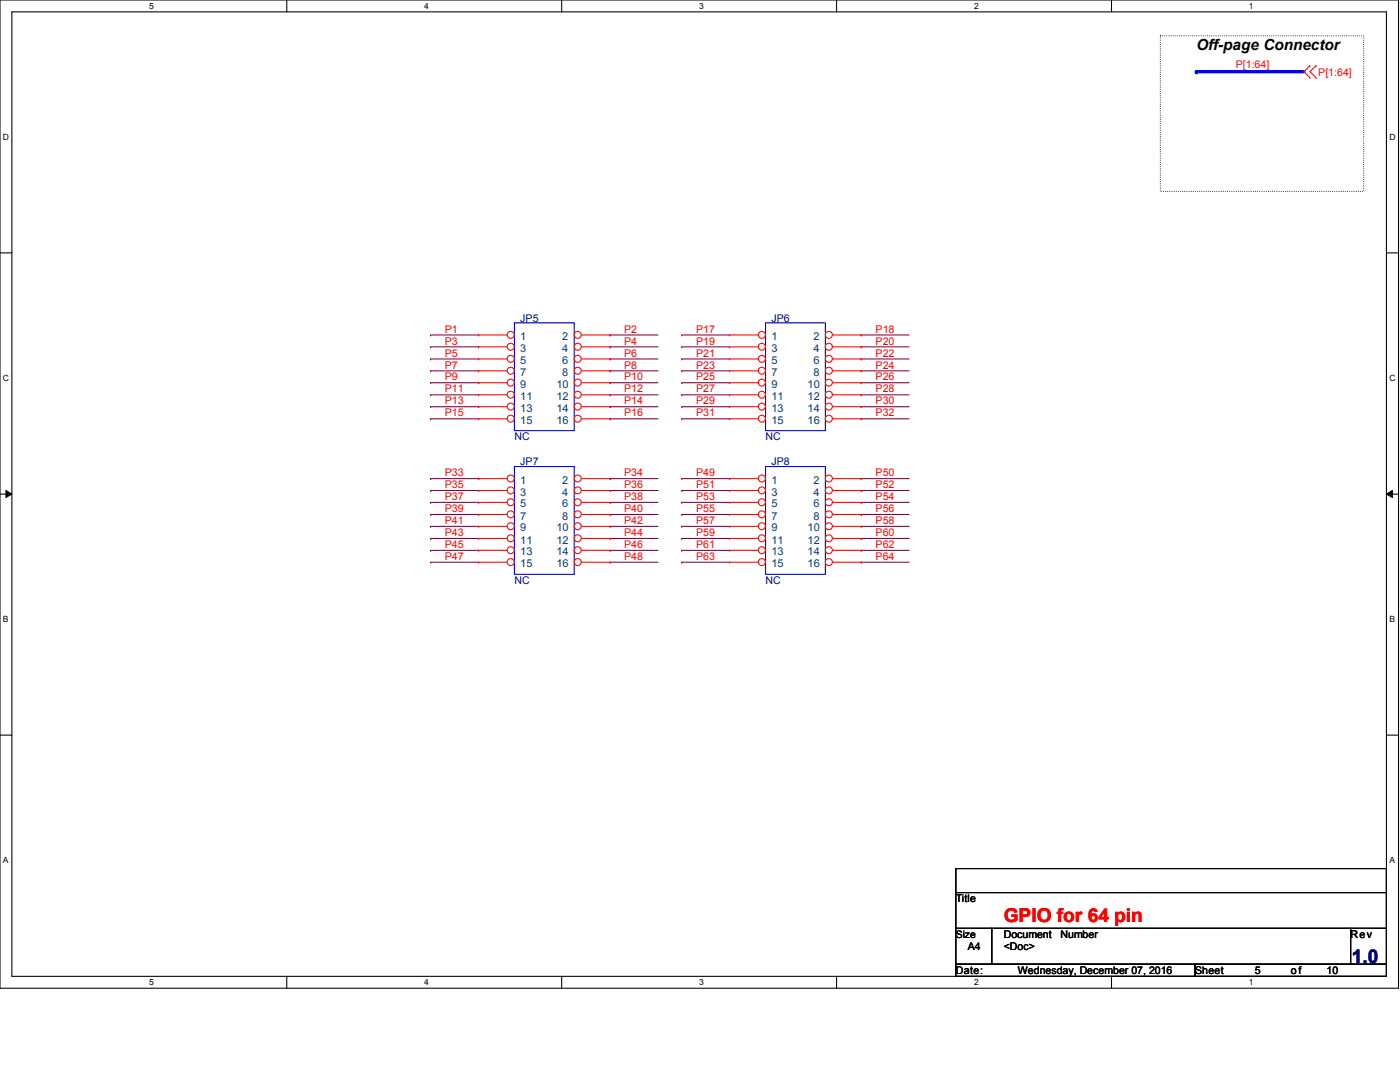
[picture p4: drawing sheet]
<svg xmlns="http://www.w3.org/2000/svg" width="279mm" height="216mm" viewBox="0 0 279 216" stroke-linecap="round" stroke-linejoin="round" font-family="sans-serif">
<path d="M0 0h279.1v197.2h-279.1zM2.4 2.4h274.3v192.4h-274.3z" fill="none" stroke="#000" stroke-width=".21"/>
<g fill="#fff">
<path d="M29.8 .3h.9v1.9h-.9z"/>
<path d="M29.8 195.1h.9v1.9h-.9z"/>
</g>
<path d="M57.2 0v2.4M57.2 194.8v2.4" fill="none" stroke="#000" stroke-width=".21"/>
<g fill="#fff">
<path d="M84.7 .3h.9v1.9h-.9z"/>
<path d="M84.7 195.1h.9v1.9h-.9z"/>
</g>
<path d="M112.1 0v2.4M112.1 194.8v2.4" fill="none" stroke="#000" stroke-width=".21"/>
<g fill="#fff">
<path d="M139.5 .3h1v1.9h-1z"/>
<path d="M139.5 195.1h1v1.9h-1z"/>
</g>
<path d="M167 0v2.4M167 194.8v2.4" fill="none" stroke="#000" stroke-width=".21"/>
<g fill="#fff">
<path d="M194.4 .3h.9v1.9h-.9z"/>
<path d="M194.4 195.1h.9v1.9h-.9z"/>
</g>
<path d="M221.8 0v2.4M221.8 194.8v2.4" fill="none" stroke="#000" stroke-width=".21"/>
<g fill="#fff">
<path d="M249.3 .3h.9v1.9h-.9z"/>
<path d="M249.3 195.1h.9v1.9h-.9z"/>
<path d="M.6 26.4h1.2v1.9h-1.2z"/>
<path d="M277.3 26.4h1.2v1.9h-1.2z"/>
<path d="M.6 74.5h1.2v1.9h-1.2z"/>
<path d="M277.3 74.5h1.2v1.9h-1.2z"/>
</g>
<path d="M0 50.5h2.4M276.7 50.5h2.4" fill="none" stroke="#000" stroke-width=".21"/>
<g fill="#fff">
<path d="M.6 122.6h1.1v1.9h-1.1z"/>
<path d="M277.3 122.6h1.1v1.9h-1.1z"/>
</g>
<path d="M0 98.6h2.4M276.7 98.6h2.4" fill="none" stroke="#000" stroke-width=".21"/>
<path d="M1.2 97.9l1.2 .7-1.2 .7zM276.7 98.6l1.2-.7v1.4z" fill="#000"/>
<path d="M1.2 97.9l1.2 .7-1.2 .7zM276.7 98.6l1.2-.7v1.4z" fill="none" stroke="#000" stroke-width=".2"/>
<g fill="#fff">
<path d="M.6 170.7h1.1v1.9h-1.1z"/>
<path d="M277.3 170.7h1.1v1.9h-1.1z"/>
</g>
<path d="M0 146.7h2.4M276.7 146.7h2.4" fill="none" stroke="#000" stroke-width=".21"/>
<path d="M231.6 7.2h40.6v31h-40.6z" fill="none" stroke="#000" stroke-width=".21" stroke-dasharray="0 .4"/>
<g fill="none" stroke="#800040" stroke-width=".21">
<path d="M85.9 69.2h.1M85.9 71.6h.1M85.9 66.8h.1M85.9 76.4h.1M85.9 74h.1M85.9 78.8h.1M85.9 69.2h9.6M85.9 71.6h9.6M85.9 66.8h9.6M85.9 76.4h9.6M85.9 74h9.6M85.9 78.8h9.6"/>
<path d="M121.8 71.6h.1M121.8 78.8h.1M121.8 74h.1M121.8 69.2h.1M121.8 66.8h.1M121.8 76.4h.1M121.8 69.2h9.5M121.8 71.6h9.5M121.8 66.8h9.5M121.8 76.4h9.5M121.8 74h9.5M121.8 78.8h9.5"/>
<path d="M136.1 74h.1M136.1 66.8h.1M136.1 78.8h.1M136.1 71.6h.1M136.1 69.2h.1M136.1 76.4h.1M136.1 69.2h9.5M136.1 71.6h9.5M136.1 66.8h9.5M136.1 76.4h9.5M136.1 74h9.5M136.1 78.8h9.5"/>
<path d="M171.9 71.6h.1M171.9 69.2h.1M171.9 74h.1M171.9 66.8h.1M171.9 78.8h.1M171.9 76.4h.1M171.9 69.2h9.5M171.9 71.6h9.5M171.9 66.8h9.5M171.9 76.4h9.5M171.9 74h9.5M171.9 78.8h9.5"/>
<path d="M85.9 81.2h.1M85.9 83.6h.1M85.9 95.5h.1M85.9 97.9h.1M85.9 81.2h9.6M85.9 83.6h9.6M85.9 95.5h9.6M85.9 97.9h9.6M121.8 83.6h.1M121.8 81.2h.1M121.8 97.9h.1M121.8 95.5h.1"/>
<path d="M121.8 81.2h9.5M121.8 83.6h9.5M121.8 95.5h9.5M121.8 97.9h9.5M136.1 83.6h.1M136.1 81.2h.1M136.1 95.5h.1M136.1 97.9h.1M136.1 81.2h9.5M136.1 83.6h9.5M136.1 95.5h9.5M136.1 97.9h9.5"/>
<path d="M171.9 81.2h.1M171.9 83.6h.1M171.9 95.5h.1M171.9 97.9h.1M171.9 81.2h9.5M171.9 83.6h9.5M171.9 95.5h9.5M171.9 97.9h9.5M85.9 102.7h.1M85.9 112.2h.1M85.9 100.2h.1M85.9 109.8h.1"/>
<path d="M85.9 105h.1M85.9 107.4h.1M85.9 102.7h9.6M85.9 112.2h9.6M85.9 100.2h9.6M85.9 109.8h9.6M85.9 105h9.6M85.9 107.4h9.6M121.8 109.8h.1M121.8 102.7h.1M121.8 112.2h.1M121.8 107.4h.1"/>
<path d="M121.8 100.2h.1M121.8 105h.1M121.8 102.7h9.5M121.8 112.2h9.5M121.8 100.2h9.5M121.8 109.8h9.5M121.8 105h9.5M121.8 107.4h9.5M136.1 102.7h.1M136.1 112.2h.1M136.1 109.8h.1M136.1 105h.1"/>
<path d="M136.1 107.4h.1M136.1 100.2h.1M136.1 102.7h9.5M136.1 112.2h9.5M136.1 100.2h9.5M136.1 109.8h9.5M136.1 105h9.5M136.1 107.4h9.5M171.9 109.8h.1M171.9 102.7h.1M171.9 112.2h.1M171.9 107.4h.1"/>
<path d="M171.9 100.2h.1M171.9 105h.1M171.9 102.7h9.5M171.9 112.2h9.5M171.9 100.2h9.5M171.9 109.8h9.5M171.9 105h9.5M171.9 107.4h9.5"/>
</g>
<path d="M238.8 14.3h21.4" fill="none" stroke="#00f" stroke-width=".68"/>
<circle cx="238.8" cy="14.3" r=".34" fill="#00f"/>
<path d="M261.4 13.1h.1M261.4 15.5h.1M261.4 13.1l-1.2 1.2 1.2 1.2M262.6 15.5h.1M262.6 13.1h.1M262.6 13.1l-1.2 1.2 1.2 1.2" fill="none" stroke="#f00" stroke-width=".21"/>
<path d="M190.8 173.3h85.9v4.8h-85.9zM190.8 178.1h85.9v7.2h-85.9zM190.8 185.3h7.1v7.1h-7.1zM190.8 192.4h47.7v2.4h-47.7zM197.9 185.3h71.6v7.1h-71.6zM238.5 192.4h38.2v2.4h-38.2zM269.5 185.3h7.2v7.1h-7.2z" fill="none" stroke="#000" stroke-width=".21"/>
<path d="M152.8 64.4h11.9v21.5h-11.9z" fill="none" stroke="#00f" stroke-width=".21"/>
<circle cx="152" cy="66.8" r=".7" fill="#fff"/>
<g fill="none" stroke="#f00" stroke-width=".21">
<path d="M145.6 66.8h.1M145.6 66.8h5.7"/>
<circle cx="152" cy="66.8" r=".7"/>
</g>
<circle cx="165.4" cy="66.8" r=".7" fill="#fff"/>
<g fill="none" stroke="#f00" stroke-width=".21">
<path d="M166.2 66.8h5.7M171.9 66.8h.1"/>
<circle cx="165.4" cy="66.8" r=".7"/>
</g>
<circle cx="152" cy="69.2" r=".7" fill="#fff"/>
<g fill="none" stroke="#f00" stroke-width=".21">
<path d="M145.6 69.2h.1M145.6 69.2h5.7"/>
<circle cx="152" cy="69.2" r=".7"/>
</g>
<circle cx="165.4" cy="69.2" r=".7" fill="#fff"/>
<g fill="none" stroke="#f00" stroke-width=".21">
<path d="M166.2 69.2h5.7M171.9 69.2h.1"/>
<circle cx="165.4" cy="69.2" r=".7"/>
</g>
<circle cx="152" cy="71.6" r=".7" fill="#fff"/>
<g fill="none" stroke="#f00" stroke-width=".21">
<path d="M145.6 71.6h.1M145.6 71.6h5.7"/>
<circle cx="152" cy="71.6" r=".7"/>
</g>
<circle cx="165.4" cy="71.6" r=".7" fill="#fff"/>
<g fill="none" stroke="#f00" stroke-width=".21">
<path d="M166.2 71.6h5.7M171.9 71.6h.1"/>
<circle cx="165.4" cy="71.6" r=".7"/>
</g>
<circle cx="152" cy="74" r=".7" fill="#fff"/>
<g fill="none" stroke="#f00" stroke-width=".21">
<path d="M145.6 74h.1M145.6 74h5.7"/>
<circle cx="152" cy="74" r=".7"/>
</g>
<circle cx="165.4" cy="74" r=".7" fill="#fff"/>
<g fill="none" stroke="#f00" stroke-width=".21">
<path d="M166.2 74h5.7M171.9 74h.1"/>
<circle cx="165.4" cy="74" r=".7"/>
</g>
<circle cx="152" cy="76.3" r=".7" fill="#fff"/>
<g fill="none" stroke="#f00" stroke-width=".21">
<path d="M145.6 76.4h.1M145.6 76.4h5.7"/>
<circle cx="152" cy="76.3" r=".7"/>
</g>
<circle cx="165.4" cy="76.3" r=".7" fill="#fff"/>
<g fill="none" stroke="#f00" stroke-width=".21">
<path d="M166.2 76.4h5.7M171.9 76.4h.1"/>
<circle cx="165.4" cy="76.3" r=".7"/>
</g>
<circle cx="152" cy="78.8" r=".7" fill="#fff"/>
<g fill="none" stroke="#f00" stroke-width=".21">
<path d="M145.6 78.8h.1M145.6 78.8h5.7"/>
<circle cx="152" cy="78.8" r=".7"/>
</g>
<circle cx="165.4" cy="78.8" r=".7" fill="#fff"/>
<g fill="none" stroke="#f00" stroke-width=".21">
<path d="M166.2 78.8h5.7M171.9 78.8h.1"/>
<circle cx="165.4" cy="78.8" r=".7"/>
</g>
<circle cx="152" cy="81.1" r=".7" fill="#fff"/>
<g fill="none" stroke="#f00" stroke-width=".21">
<path d="M145.6 81.2h.1M145.6 81.2h5.7"/>
<circle cx="152" cy="81.1" r=".7"/>
</g>
<circle cx="165.4" cy="81.1" r=".7" fill="#fff"/>
<g fill="none" stroke="#f00" stroke-width=".21">
<path d="M166.2 81.2h5.7M171.9 81.2h.1"/>
<circle cx="165.4" cy="81.1" r=".7"/>
</g>
<circle cx="152" cy="83.5" r=".7" fill="#fff"/>
<g fill="none" stroke="#f00" stroke-width=".21">
<path d="M145.6 83.6h.1M145.6 83.6h5.7"/>
<circle cx="152" cy="83.5" r=".7"/>
</g>
<circle cx="165.4" cy="83.5" r=".7" fill="#fff"/>
<g fill="none" stroke="#f00" stroke-width=".21">
<path d="M166.2 83.6h5.7M171.9 83.6h.1"/>
<circle cx="165.4" cy="83.5" r=".7"/>
</g>
<path d="M102.7 93.1h11.9v21.5h-11.9z" fill="none" stroke="#00f" stroke-width=".21"/>
<circle cx="101.9" cy="95.5" r=".7" fill="#fff"/>
<g fill="none" stroke="#f00" stroke-width=".21">
<path d="M95.5 95.5h.1M95.5 95.5h5.7"/>
<circle cx="101.9" cy="95.5" r=".7"/>
</g>
<circle cx="115.3" cy="95.5" r=".7" fill="#fff"/>
<g fill="none" stroke="#f00" stroke-width=".21">
<path d="M116 95.5h5.8M121.8 95.5h.1"/>
<circle cx="115.3" cy="95.5" r=".7"/>
</g>
<circle cx="101.9" cy="97.8" r=".7" fill="#fff"/>
<g fill="none" stroke="#f00" stroke-width=".21">
<path d="M95.5 97.9h.1M95.5 97.9h5.7"/>
<circle cx="101.9" cy="97.8" r=".7"/>
</g>
<circle cx="115.3" cy="97.8" r=".7" fill="#fff"/>
<g fill="none" stroke="#f00" stroke-width=".21">
<path d="M116 97.9h5.8M121.8 97.9h.1"/>
<circle cx="115.3" cy="97.8" r=".7"/>
</g>
<circle cx="101.9" cy="100.2" r=".7" fill="#fff"/>
<g fill="none" stroke="#f00" stroke-width=".21">
<path d="M95.5 100.2h.1M95.5 100.2h5.7"/>
<circle cx="101.9" cy="100.2" r=".7"/>
</g>
<circle cx="115.3" cy="100.2" r=".7" fill="#fff"/>
<g fill="none" stroke="#f00" stroke-width=".21">
<path d="M116 100.2h5.8M121.8 100.2h.1"/>
<circle cx="115.3" cy="100.2" r=".7"/>
</g>
<circle cx="101.9" cy="102.6" r=".7" fill="#fff"/>
<g fill="none" stroke="#f00" stroke-width=".21">
<path d="M95.5 102.7h.1M95.5 102.7h5.7"/>
<circle cx="101.9" cy="102.6" r=".7"/>
</g>
<circle cx="115.3" cy="102.6" r=".7" fill="#fff"/>
<g fill="none" stroke="#f00" stroke-width=".21">
<path d="M116 102.7h5.8M121.8 102.7h.1"/>
<circle cx="115.3" cy="102.6" r=".7"/>
</g>
<circle cx="101.9" cy="105" r=".7" fill="#fff"/>
<g fill="none" stroke="#f00" stroke-width=".21">
<path d="M95.5 105h.1M95.5 105h5.7"/>
<circle cx="101.9" cy="105" r=".7"/>
</g>
<circle cx="115.3" cy="105" r=".7" fill="#fff"/>
<g fill="none" stroke="#f00" stroke-width=".21">
<path d="M116 105h5.8M121.8 105h.1"/>
<circle cx="115.3" cy="105" r=".7"/>
</g>
<circle cx="101.9" cy="107.4" r=".7" fill="#fff"/>
<g fill="none" stroke="#f00" stroke-width=".21">
<path d="M95.5 107.4h.1M95.5 107.4h5.7"/>
<circle cx="101.9" cy="107.4" r=".7"/>
</g>
<circle cx="115.3" cy="107.4" r=".7" fill="#fff"/>
<g fill="none" stroke="#f00" stroke-width=".21">
<path d="M116 107.4h5.8M121.8 107.4h.1"/>
<circle cx="115.3" cy="107.4" r=".7"/>
</g>
<circle cx="101.9" cy="109.8" r=".7" fill="#fff"/>
<g fill="none" stroke="#f00" stroke-width=".21">
<path d="M95.5 109.8h.1M95.5 109.8h5.7"/>
<circle cx="101.9" cy="109.8" r=".7"/>
</g>
<circle cx="115.3" cy="109.8" r=".7" fill="#fff"/>
<g fill="none" stroke="#f00" stroke-width=".21">
<path d="M116 109.8h5.8M121.8 109.8h.1"/>
<circle cx="115.3" cy="109.8" r=".7"/>
</g>
<circle cx="101.9" cy="112.2" r=".7" fill="#fff"/>
<g fill="none" stroke="#f00" stroke-width=".21">
<path d="M95.5 112.2h.1M95.5 112.2h5.7"/>
<circle cx="101.9" cy="112.2" r=".7"/>
</g>
<circle cx="115.3" cy="112.2" r=".7" fill="#fff"/>
<g fill="none" stroke="#f00" stroke-width=".21">
<path d="M116 112.2h5.8M121.8 112.2h.1"/>
<circle cx="115.3" cy="112.2" r=".7"/>
</g>
<path d="M152.8 93.1h11.9v21.5h-11.9z" fill="none" stroke="#00f" stroke-width=".21"/>
<circle cx="152" cy="95.5" r=".7" fill="#fff"/>
<g fill="none" stroke="#f00" stroke-width=".21">
<path d="M145.6 95.5h.1M145.6 95.5h5.7"/>
<circle cx="152" cy="95.5" r=".7"/>
</g>
<circle cx="165.4" cy="95.5" r=".7" fill="#fff"/>
<g fill="none" stroke="#f00" stroke-width=".21">
<path d="M166.2 95.5h5.7M171.9 95.5h.1"/>
<circle cx="165.4" cy="95.5" r=".7"/>
</g>
<circle cx="152" cy="97.8" r=".7" fill="#fff"/>
<g fill="none" stroke="#f00" stroke-width=".21">
<path d="M145.6 97.9h.1M145.6 97.9h5.7"/>
<circle cx="152" cy="97.8" r=".7"/>
</g>
<circle cx="165.4" cy="97.8" r=".7" fill="#fff"/>
<g fill="none" stroke="#f00" stroke-width=".21">
<path d="M166.2 97.9h5.7M171.9 97.9h.1"/>
<circle cx="165.4" cy="97.8" r=".7"/>
</g>
<circle cx="152" cy="100.2" r=".7" fill="#fff"/>
<g fill="none" stroke="#f00" stroke-width=".21">
<path d="M145.6 100.2h.1M145.6 100.2h5.7"/>
<circle cx="152" cy="100.2" r=".7"/>
</g>
<circle cx="165.4" cy="100.2" r=".7" fill="#fff"/>
<g fill="none" stroke="#f00" stroke-width=".21">
<path d="M166.2 100.2h5.7M171.9 100.2h.1"/>
<circle cx="165.4" cy="100.2" r=".7"/>
</g>
<circle cx="152" cy="102.6" r=".7" fill="#fff"/>
<g fill="none" stroke="#f00" stroke-width=".21">
<path d="M145.6 102.7h.1M145.6 102.7h5.7"/>
<circle cx="152" cy="102.6" r=".7"/>
</g>
<circle cx="165.4" cy="102.6" r=".7" fill="#fff"/>
<g fill="none" stroke="#f00" stroke-width=".21">
<path d="M166.2 102.7h5.7M171.9 102.7h.1"/>
<circle cx="165.4" cy="102.6" r=".7"/>
</g>
<circle cx="152" cy="105" r=".7" fill="#fff"/>
<g fill="none" stroke="#f00" stroke-width=".21">
<path d="M145.6 105h.1M145.6 105h5.7"/>
<circle cx="152" cy="105" r=".7"/>
</g>
<circle cx="165.4" cy="105" r=".7" fill="#fff"/>
<g fill="none" stroke="#f00" stroke-width=".21">
<path d="M166.2 105h5.7M171.9 105h.1"/>
<circle cx="165.4" cy="105" r=".7"/>
</g>
<circle cx="152" cy="107.4" r=".7" fill="#fff"/>
<g fill="none" stroke="#f00" stroke-width=".21">
<path d="M145.6 107.4h.1M145.6 107.4h5.7"/>
<circle cx="152" cy="107.4" r=".7"/>
</g>
<circle cx="165.4" cy="107.4" r=".7" fill="#fff"/>
<g fill="none" stroke="#f00" stroke-width=".21">
<path d="M166.2 107.4h5.7M171.9 107.4h.1"/>
<circle cx="165.4" cy="107.4" r=".7"/>
</g>
<circle cx="152" cy="109.8" r=".7" fill="#fff"/>
<g fill="none" stroke="#f00" stroke-width=".21">
<path d="M145.6 109.8h.1M145.6 109.8h5.7"/>
<circle cx="152" cy="109.8" r=".7"/>
</g>
<circle cx="165.4" cy="109.8" r=".7" fill="#fff"/>
<g fill="none" stroke="#f00" stroke-width=".21">
<path d="M166.2 109.8h5.7M171.9 109.8h.1"/>
<circle cx="165.4" cy="109.8" r=".7"/>
</g>
<circle cx="152" cy="112.2" r=".7" fill="#fff"/>
<g fill="none" stroke="#f00" stroke-width=".21">
<path d="M145.6 112.2h.1M145.6 112.2h5.7"/>
<circle cx="152" cy="112.2" r=".7"/>
</g>
<circle cx="165.4" cy="112.2" r=".7" fill="#fff"/>
<g fill="none" stroke="#f00" stroke-width=".21">
<path d="M166.2 112.2h5.7M171.9 112.2h.1"/>
<circle cx="165.4" cy="112.2" r=".7"/>
</g>
<path d="M102.7 64.4h11.9v21.5h-11.9z" fill="none" stroke="#00f" stroke-width=".21"/>
<circle cx="101.9" cy="66.8" r=".7" fill="#fff"/>
<g fill="none" stroke="#f00" stroke-width=".21">
<path d="M95.5 66.8h.1M95.5 66.8h5.7"/>
<circle cx="101.9" cy="66.8" r=".7"/>
</g>
<circle cx="115.3" cy="66.8" r=".7" fill="#fff"/>
<g fill="none" stroke="#f00" stroke-width=".21">
<path d="M116 66.8h5.8M121.8 66.8h.1"/>
<circle cx="115.3" cy="66.8" r=".7"/>
</g>
<circle cx="101.9" cy="69.2" r=".7" fill="#fff"/>
<g fill="none" stroke="#f00" stroke-width=".21">
<path d="M95.5 69.2h.1M95.5 69.2h5.7"/>
<circle cx="101.9" cy="69.2" r=".7"/>
</g>
<circle cx="115.3" cy="69.2" r=".7" fill="#fff"/>
<g fill="none" stroke="#f00" stroke-width=".21">
<path d="M116 69.2h5.8M121.8 69.2h.1"/>
<circle cx="115.3" cy="69.2" r=".7"/>
</g>
<circle cx="101.9" cy="71.6" r=".7" fill="#fff"/>
<g fill="none" stroke="#f00" stroke-width=".21">
<path d="M95.5 71.6h.1M95.5 71.6h5.7"/>
<circle cx="101.9" cy="71.6" r=".7"/>
</g>
<circle cx="115.3" cy="71.6" r=".7" fill="#fff"/>
<g fill="none" stroke="#f00" stroke-width=".21">
<path d="M116 71.6h5.8M121.8 71.6h.1"/>
<circle cx="115.3" cy="71.6" r=".7"/>
</g>
<circle cx="101.9" cy="74" r=".7" fill="#fff"/>
<g fill="none" stroke="#f00" stroke-width=".21">
<path d="M95.5 74h.1M95.5 74h5.7"/>
<circle cx="101.9" cy="74" r=".7"/>
</g>
<circle cx="115.3" cy="74" r=".7" fill="#fff"/>
<g fill="none" stroke="#f00" stroke-width=".21">
<path d="M116 74h5.8M121.8 74h.1"/>
<circle cx="115.3" cy="74" r=".7"/>
</g>
<circle cx="101.9" cy="76.3" r=".7" fill="#fff"/>
<g fill="none" stroke="#f00" stroke-width=".21">
<path d="M95.5 76.4h.1M95.5 76.4h5.7"/>
<circle cx="101.9" cy="76.3" r=".7"/>
</g>
<circle cx="115.3" cy="76.3" r=".7" fill="#fff"/>
<g fill="none" stroke="#f00" stroke-width=".21">
<path d="M116 76.4h5.8M121.8 76.4h.1"/>
<circle cx="115.3" cy="76.3" r=".7"/>
</g>
<circle cx="101.9" cy="78.8" r=".7" fill="#fff"/>
<g fill="none" stroke="#f00" stroke-width=".21">
<path d="M95.5 78.8h.1M95.5 78.8h5.7"/>
<circle cx="101.9" cy="78.8" r=".7"/>
</g>
<circle cx="115.3" cy="78.8" r=".7" fill="#fff"/>
<g fill="none" stroke="#f00" stroke-width=".21">
<path d="M116 78.8h5.8M121.8 78.8h.1"/>
<circle cx="115.3" cy="78.8" r=".7"/>
</g>
<circle cx="101.9" cy="81.1" r=".7" fill="#fff"/>
<g fill="none" stroke="#f00" stroke-width=".21">
<path d="M95.5 81.2h.1M95.5 81.2h5.7"/>
<circle cx="101.9" cy="81.1" r=".7"/>
</g>
<circle cx="115.3" cy="81.1" r=".7" fill="#fff"/>
<g fill="none" stroke="#f00" stroke-width=".21">
<path d="M116 81.2h5.8M121.8 81.2h.1"/>
<circle cx="115.3" cy="81.1" r=".7"/>
</g>
<circle cx="101.9" cy="83.5" r=".7" fill="#fff"/>
<g fill="none" stroke="#f00" stroke-width=".21">
<path d="M95.5 83.6h.1M95.5 83.6h5.7"/>
<circle cx="101.9" cy="83.5" r=".7"/>
</g>
<circle cx="115.3" cy="83.5" r=".7" fill="#fff"/>
<g fill="none" stroke="#f00" stroke-width=".21">
<path d="M116 83.6h5.8M121.8 83.6h.1"/>
<circle cx="115.3" cy="83.5" r=".7"/>
</g>
<text font-size="3.8" fill="#f00" x="200.3" y="184">GPIO for 64 pin</text>
<text font-size="3.8" fill="#0000a0" x="269.8" y="192.1">1.0</text>
<text font-size="3" x="238.8" y="9.9">Off-page Connector</text>
<g font-size="2.2" fill="#004080">
<text x="103.8" y="67.9">1</text>
<text x="103.8" y="70.2">3</text>
<text x="112.2" y="67.9">2</text>
<text x="112.2" y="70.2">4</text>
<text x="154" y="67.9">1</text>
<text x="154" y="70.2">3</text>
<text x="162.3" y="67.9">2</text>
<text x="162.3" y="70.2">4</text>
<text x="103.8" y="72.6">5</text>
<text x="103.8" y="75">7</text>
<text x="103.8" y="77.4">9</text>
<text x="111" y="77.4">10</text>
<text x="112.2" y="72.6">6</text>
<text x="112.2" y="75">8</text>
<text x="154" y="72.6">5</text>
<text x="154" y="75">7</text>
<text x="154" y="77.4">9</text>
<text x="161.2" y="77.4">10</text>
<text x="162.3" y="72.6">6</text>
<text x="162.3" y="75">8</text>
<text x="103.8" y="79.8">11</text>
<text x="103.8" y="82.2">13</text>
<text x="111" y="79.8">12</text>
<text x="111" y="82.2">14</text>
<text x="154" y="79.8">11</text>
<text x="154" y="82.2">13</text>
<text x="161.2" y="79.8">12</text>
<text x="161.2" y="82.2">14</text>
<text x="103.8" y="84.6">15</text>
<text x="111" y="84.6">16</text>
<text x="154" y="84.6">15</text>
<text x="161.2" y="84.6">16</text>
<text x="103.8" y="96.5">1</text>
<text x="103.8" y="98.9">3</text>
<text x="103.8" y="101.3">5</text>
<text x="112.2" y="96.5">2</text>
<text x="112.2" y="98.9">4</text>
<text x="112.2" y="101.3">6</text>
<text x="154" y="96.5">1</text>
<text x="154" y="98.9">3</text>
<text x="154" y="101.3">5</text>
<text x="162.3" y="96.5">2</text>
<text x="162.3" y="98.9">4</text>
<text x="162.3" y="101.3">6</text>
<text x="103.8" y="103.7">7</text>
<text x="103.8" y="106">9</text>
<text x="111" y="106">10</text>
<text x="112.2" y="103.7">8</text>
<text x="154" y="103.7">7</text>
<text x="154" y="106">9</text>
<text x="161.2" y="106">10</text>
<text x="162.3" y="103.7">8</text>
<text x="103.8" y="108.5">11</text>
<text x="103.8" y="110.8">13</text>
<text x="103.8" y="113.2">15</text>
<text x="111" y="108.5">12</text>
<text x="111" y="110.8">14</text>
<text x="111" y="113.2">16</text>
<text x="154" y="108.5">11</text>
<text x="154" y="110.8">13</text>
<text x="154" y="113.2">15</text>
<text x="161.2" y="108.5">12</text>
<text x="161.2" y="110.8">14</text>
<text x="161.2" y="113.2">16</text>
</g>
<g font-size="2.1" fill="#f00">
<text x="246.6" y="13.6">P[1:64]</text>
<text x="263.1" y="15.1">P[1:64]</text>
<text x="88.8" y="68.7">P3</text>
<text x="88.8" y="71.2">P5</text>
<text x="88.8" y="66.4">P1</text>
<text x="124.6" y="71.2">P6</text>
<text x="124.6" y="68.7">P4</text>
<text x="124.6" y="66.4">P2</text>
<text x="138.9" y="66.4">P17</text>
<text x="138.9" y="71.2">P21</text>
<text x="138.9" y="68.7">P19</text>
<text x="174.8" y="71.2">P22</text>
<text x="174.8" y="68.7">P20</text>
<text x="174.8" y="66.4">P18</text>
<text x="88.8" y="75.9">P9</text>
<text x="88.8" y="73.5">P7</text>
<text x="124.6" y="73.5">P8</text>
<text x="124.6" y="75.9">P10</text>
<text x="138.9" y="73.5">P23</text>
<text x="138.9" y="75.9">P25</text>
<text x="174.8" y="73.5">P24</text>
<text x="174.8" y="75.9">P26</text>
<text x="88.8" y="78.3">P11</text>
<text x="88.8" y="80.7">P13</text>
<text x="88.8" y="83.1">P15</text>
<text x="124.6" y="78.3">P12</text>
<text x="124.6" y="83.1">P16</text>
<text x="124.6" y="80.7">P14</text>
<text x="138.9" y="83.1">P31</text>
<text x="138.9" y="78.3">P27</text>
<text x="138.9" y="80.7">P29</text>
<text x="174.8" y="80.7">P30</text>
<text x="174.8" y="83.1">P32</text>
<text x="174.8" y="78.3">P28</text>
<text x="88.8" y="95">P33</text>
<text x="124.6" y="95">P34</text>
<text x="138.9" y="95">P49</text>
<text x="174.8" y="95">P50</text>
<text x="88.8" y="99.8">P37</text>
<text x="88.8" y="97.4">P35</text>
<text x="124.6" y="97.4">P36</text>
<text x="124.6" y="99.8">P38</text>
<text x="138.9" y="97.4">P51</text>
<text x="138.9" y="99.8">P53</text>
<text x="174.8" y="99.8">P54</text>
<text x="174.8" y="97.4">P52</text>
<text x="88.8" y="102.2">P39</text>
<text x="88.8" y="104.6">P41</text>
<text x="88.8" y="107">P43</text>
<text x="124.6" y="102.2">P40</text>
<text x="124.6" y="107">P44</text>
<text x="124.6" y="104.6">P42</text>
<text x="138.9" y="102.2">P55</text>
<text x="138.9" y="104.6">P57</text>
<text x="138.9" y="107">P59</text>
<text x="174.8" y="102.2">P56</text>
<text x="174.8" y="107">P60</text>
<text x="174.8" y="104.6">P58</text>
<text x="88.8" y="111.7">P47</text>
<text x="88.8" y="109.3">P45</text>
<text x="124.6" y="109.3">P46</text>
<text x="124.6" y="111.7">P48</text>
<text x="138.9" y="111.7">P63</text>
<text x="138.9" y="109.3">P61</text>
<text x="174.8" y="109.3">P62</text>
<text x="174.8" y="111.7">P64</text>
</g>
<g font-size="2.1" fill="#000080">
<text x="103.8" y="64.3">JP5</text>
<text x="154" y="64.3">JP6</text>
<text x="102.7" y="87.9">NC</text>
<text x="152.8" y="87.9">NC</text>
<text x="103.8" y="92.9">JP7</text>
<text x="154" y="92.9">JP8</text>
<text x="102.7" y="116.5">NC</text>
<text x="152.8" y="116.5">NC</text>
</g>
<g font-size="2.1">
<text x="190.8" y="180">Title</text>
<text x="190.8" y="187.2">Size</text>
<text x="193.1" y="189.6">A4</text>
<text x="200.3" y="187.2">Document</text>
<text x="200.3" y="189.6">&lt;Doc&gt;</text>
<text x="211.7" y="187.2">Number</text>
<text x="269.5" y="187.2">Rev</text>
<text x="190.8" y="194.4">Date:</text>
<text x="203.2" y="194.4">Wednesday, December 07, 2016</text>
<text x="238.5" y="194.4">Sheet</text>
<text x="250.4" y="194.4">5</text>
<text x="257.6" y="194.4">of</text>
<text x="264.8" y="194.4">10</text>
</g>
<g font-size="1.7">
<text x="29.8" y="1.8">5</text>
<text x="84.7" y="1.8">4</text>
<text x="139.5" y="1.8">3</text>
<text x="194.4" y="1.8">2</text>
<text x="249.3" y="1.8">1</text>
<text x=".6" y="27.9">D</text>
<text x="277.3" y="27.9">D</text>
<text x=".6" y="76">C</text>
<text x="277.3" y="76">C</text>
<text x=".6" y="124.2">B</text>
<text x="277.3" y="124.2">B</text>
<text x=".6" y="172.3">A</text>
<text x="277.3" y="172.3">A</text>
<text x="29.8" y="196.6">5</text>
<text x="84.7" y="196.6">4</text>
<text x="139.5" y="196.6">3</text>
<text x="194.4" y="196.6">2</text>
<text x="249.3" y="196.6">1</text>
</g>
</svg>
